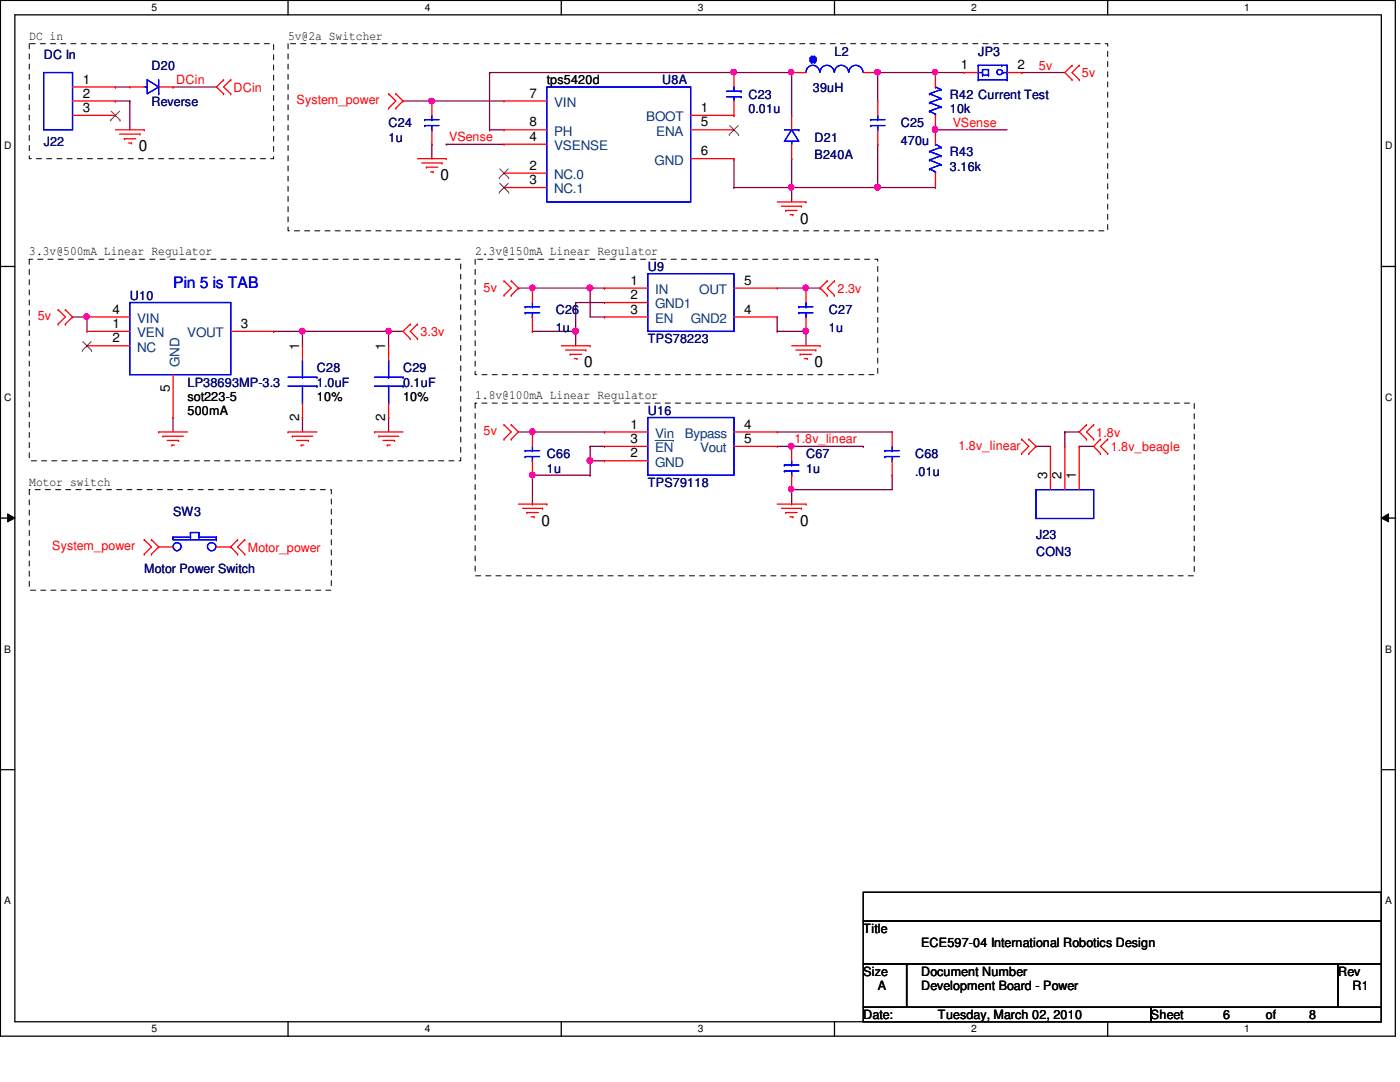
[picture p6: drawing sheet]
<svg xmlns="http://www.w3.org/2000/svg" width="279mm" height="216mm" viewBox="0 0 279 216" stroke-linecap="round" stroke-linejoin="round" font-family="sans-serif">
<path d="M.1 .1h278.4v206.7h-278.4zM3 3h272.7v200.9h-272.7z" fill="none" stroke="#000" stroke-width=".25"/>
<g fill="#fff">
<path d="M30.2 .4h1.1v2.3h-1.1z"/>
<path d="M30.2 204.2h1.1v2.3h-1.1z"/>
</g>
<path d="M57.5 .1v2.9M57.5 203.9v2.9" fill="none" stroke="#000" stroke-width=".25"/>
<g fill="#fff">
<path d="M84.8 .4h1.1v2.3h-1.1z"/>
<path d="M84.8 204.2h1.1v2.3h-1.1z"/>
</g>
<path d="M112 .1v2.9M112 203.9v2.9" fill="none" stroke="#000" stroke-width=".25"/>
<g fill="#fff">
<path d="M139.3 .4h1.1v2.3h-1.1z"/>
<path d="M139.3 204.2h1.1v2.3h-1.1z"/>
</g>
<path d="M166.5 .1v2.9M166.5 203.9v2.9" fill="none" stroke="#000" stroke-width=".25"/>
<g fill="#fff">
<path d="M193.8 .4h1.1v2.3h-1.1z"/>
<path d="M193.8 204.2h1.1v2.3h-1.1z"/>
</g>
<path d="M221.1 .1v2.9M221.1 203.9v2.9" fill="none" stroke="#000" stroke-width=".25"/>
<g fill="#fff">
<path d="M248.3 .4h1.1v2.3h-1.1z"/>
<path d="M248.3 204.2h1.1v2.3h-1.1z"/>
<path d="M.8 28h1.5v2.3h-1.5z"/>
<path d="M276.4 28h1.5v2.3h-1.5z"/>
<path d="M.8 78.2h1.5v2.3h-1.5z"/>
<path d="M276.4 78.2h1.5v2.3h-1.5z"/>
</g>
<path d="M.1 53.2h2.9M275.7 53.2h2.9" fill="none" stroke="#000" stroke-width=".25"/>
<g fill="#fff">
<path d="M.8 128.4h1.4v2.3h-1.4z"/>
<path d="M276.4 128.4h1.4v2.3h-1.4z"/>
</g>
<path d="M.1 103.4h2.9M275.7 103.4h2.9" fill="none" stroke="#000" stroke-width=".25"/>
<path d="M1.5 102.5l1.5 .9-1.5 .7zM275.7 103.4l1.4-.9v1.6z" fill="#000"/>
<path d="M1.5 102.5l1.5 .9-1.5 .7zM275.7 103.4l1.4-.9v1.6z" fill="none" stroke="#000" stroke-width=".2"/>
<g fill="#fff">
<path d="M.8 178.6h1.3v2.3h-1.3z"/>
<path d="M276.4 178.6h1.3v2.3h-1.3z"/>
</g>
<path d="M.1 153.6h2.9M275.7 153.6h2.9" fill="none" stroke="#000" stroke-width=".25"/>
<path d="M5.8 8.7h48.8v23h-48.8zM57.5 8.7h163.6v37.4h-163.6zM5.8 51.7h86.1v40.2h-86.1zM94.8 51.7h80.4v23.1h-80.4zM5.8 97.7h60.3v20.1h-60.3zM94.8 80.4h143.5v34.5h-143.5z" fill="none" stroke="#000" stroke-width=".2" stroke-dasharray="1 1 1 1 1 1 1 1"/>
<path d="M86.2 20.2h.1M86.2 20.2h14.4" fill="none" stroke="#800040" stroke-width=".25"/>
<circle cx="86.1" cy="20.1" r=".55" fill="#f0f"/>
<circle cx="86.1" cy="20.1" r=".55" fill="none" stroke="#f0f" stroke-width=".25"/>
<path d="M97.7 25.9h.1M97.7 25.9h2.9M186.7 25.9h.1M186.7 25.9h14.3" fill="none" stroke="#800040" stroke-width=".25"/>
<circle cx="186.6" cy="25.9" r=".54" fill="#f0f"/>
<circle cx="186.6" cy="25.9" r=".54" fill="none" stroke="#f0f" stroke-width=".25"/>
<path d="M89.1 28.8h.1M89.1 28.8h11.5M158 31.7h.1M158 31.7v5.7M175.2 37.4h.1M175.2 37.4h11.5" fill="none" stroke="#800040" stroke-width=".25"/>
<circle cx="175.1" cy="37.4" r=".57" fill="#f0f"/>
<circle cx="175.1" cy="37.4" r=".57" fill="none" stroke="#f0f" stroke-width=".25"/>
<path d="M97.7 14.5h.1M97.7 14.5v11.4M146.5 14.5h.1M146.5 14.5h11.5M23 20.2h.1M23 20.2h2.9M25.9 20.2h.1M25.9 20.2v5.7M146.5 31.7h.1M146.5 37.4h.1M146.5 31.7v5.7M146.5 37.4h11.5" fill="none" stroke="#800040" stroke-width=".25"/>
<circle cx="146.4" cy="14.4" r=".55" fill="#f0f"/>
<circle cx="146.4" cy="14.4" r=".55" fill="none" stroke="#f0f" stroke-width=".25"/>
<path d="M158 14.5h.1M158 14.5v8.5" fill="none" stroke="#800040" stroke-width=".25"/>
<circle cx="157.9" cy="14.4" r=".52" fill="#f0f"/>
<circle cx="157.9" cy="14.4" r=".52" fill="none" stroke="#f0f" stroke-width=".25"/>
<path d="M158 37.4h.1M175.2 28.8h.1M175.2 28.8v8.6h-17.2" fill="none" stroke="#800040" stroke-width=".25"/>
<circle cx="157.9" cy="37.4" r=".54" fill="#f0f"/>
<circle cx="157.9" cy="37.4" r=".54" fill="none" stroke="#f0f" stroke-width=".25"/>
<path d="M175.2 14.5h.1M175.2 14.5v5.7" fill="none" stroke="#800040" stroke-width=".25"/>
<circle cx="175.1" cy="14.4" r=".55" fill="#f0f"/>
<circle cx="175.1" cy="14.4" r=".55" fill="none" stroke="#f0f" stroke-width=".25"/>
<path d="M97.7 14.5h.1M97.7 14.5h48.8M186.7 14.5h.1M186.7 14.5h5.7M86.2 28.8h.1M86.2 28.8v2.9M158 37.4h.1M158 37.4v2.9" fill="none" stroke="#800040" stroke-width=".25"/>
<circle cx="186.6" cy="14.4" r=".52" fill="#f0f"/>
<circle cx="186.6" cy="14.4" r=".52" fill="none" stroke="#f0f" stroke-width=".25"/>
<g fill="none" stroke="#800040" stroke-width=".25">
<path d="M17.4 63.2h.1M17.4 63.2v2.9M54.6 66.1h.1M54.6 66.1h5.8M60.4 66.1h.1M60.4 66.1v2.9M77.6 66.1h.1M77.6 66.1v2.9M34.5 83.3h.1M34.5 83.3v2.9M60.4 83.3h.1M60.4 83.3v2.9"/>
<path d="M77.6 83.3h.1M77.6 83.3v2.9"/>
</g>
<circle cx="17.2" cy="63.2" r=".54" fill="#f0f"/>
<circle cx="17.2" cy="63.2" r=".54" fill="none" stroke="#f0f" stroke-width=".25"/>
<path d="M60.4 66.1h.1M60.4 66.1h17.2" fill="none" stroke="#800040" stroke-width=".25"/>
<circle cx="77.5" cy="66.1" r=".54" fill="#f0f"/>
<circle cx="77.5" cy="66.1" r=".54" fill="none" stroke="#f0f" stroke-width=".25"/>
<circle cx="60.3" cy="66.1" r=".57" fill="#f0f"/>
<circle cx="60.3" cy="66.1" r=".57" fill="none" stroke="#f0f" stroke-width=".25"/>
<g fill="none" stroke="#800040" stroke-width=".25">
<path d="M23 17.4h.1M23 17.4h2.9M34.5 17.4h.1M34.5 17.4h8.7M203.9 14.5h.1M203.9 14.5h8.6M14.5 63.2h.1M14.5 63.2h2.9M77.6 66.1h.1M77.6 66.1h2.8M106.3 66.1h.1M106.3 66.1h8.6"/>
<path d="M114.9 60.4h.1M114.9 66.1h.1M114.9 60.4h5.7M114.9 60.4v8.6"/>
</g>
<circle cx="114.8" cy="66.1" r=".57" fill="#f0f"/>
<circle cx="114.8" cy="66.1" r=".57" fill="none" stroke="#f0f" stroke-width=".25"/>
<path d="M117.8 57.5h.1M117.8 57.5h2.8M117.8 57.5v5.7h2.8M120.6 57.5h.1M120.6 63.2h.1" fill="none" stroke="#800040" stroke-width=".25"/>
<circle cx="117.7" cy="57.4" r=".57" fill="#f0f"/>
<circle cx="117.7" cy="57.4" r=".57" fill="none" stroke="#f0f" stroke-width=".25"/>
<path d="M106.3 57.5h.1M106.3 57.5h11.5" fill="none" stroke="#800040" stroke-width=".25"/>
<circle cx="106.2" cy="57.4" r=".54" fill="#f0f"/>
<circle cx="106.2" cy="57.4" r=".54" fill="none" stroke="#f0f" stroke-width=".25"/>
<path d="M155.1 57.5h5.8M160.9 57.5h.1" fill="none" stroke="#800040" stroke-width=".25"/>
<circle cx="160.7" cy="57.4" r=".54" fill="#f0f"/>
<circle cx="160.7" cy="57.4" r=".54" fill="none" stroke="#f0f" stroke-width=".25"/>
<path d="M160.9 66.1h.1M160.9 66.1v2.9" fill="none" stroke="#800040" stroke-width=".25"/>
<circle cx="160.7" cy="66.1" r=".54" fill="#f0f"/>
<circle cx="160.7" cy="66.1" r=".54" fill="none" stroke="#f0f" stroke-width=".25"/>
<g fill="none" stroke="#800040" stroke-width=".25">
<path d="M175.2 14.5h.1M175.2 14.5h11.5M80.4 20.2h.1M80.4 20.2h5.8M103.5 57.5h.1M103.5 57.5h2.8M160.9 57.5h2.8M163.7 57.5h.1M155.1 66.1h.1M155.1 63.2h.1M155.1 66.1h5.8M155.1 63.2v2.9"/>
<path d="M103.5 86.2h2.8M106.3 86.2h.1"/>
</g>
<circle cx="106.2" cy="86.1" r=".54" fill="#f0f"/>
<circle cx="106.2" cy="86.1" r=".54" fill="none" stroke="#f0f" stroke-width=".25"/>
<path d="M106.3 94.8h.1M106.3 86.2h14.3M106.3 94.8v5.8M106.3 94.8h11.5M117.8 89.1h.1M117.8 91.9h.1M117.8 89.1h2.8M117.8 89.1v2.8M120.6 86.2h.1M106.3 100.6h.1" fill="none" stroke="#800040" stroke-width=".25"/>
<circle cx="106.2" cy="94.8" r=".54" fill="#f0f"/>
<circle cx="106.2" cy="94.8" r=".54" fill="none" stroke="#f0f" stroke-width=".25"/>
<path d="M117.8 91.9h.1M117.8 91.9h2.8" fill="none" stroke="#800040" stroke-width=".25"/>
<circle cx="117.7" cy="91.9" r=".57" fill="#f0f"/>
<circle cx="117.7" cy="91.9" r=".57" fill="none" stroke="#f0f" stroke-width=".25"/>
<path d="M117.8 94.8h.1M117.8 91.9v2.9M155.1 89.1h2.9M155.1 86.2h23M158 89.1h.1M158 97.7h.1M158 97.7v2.9M178.1 86.2h.1M178.1 94.8h.1M178.1 94.8v2.9h-20.1M158 100.6h.1" fill="none" stroke="#800040" stroke-width=".25"/>
<circle cx="157.9" cy="97.6" r=".52" fill="#f0f"/>
<circle cx="157.9" cy="97.6" r=".52" fill="none" stroke="#f0f" stroke-width=".25"/>
<path d="M158 89.1h14.3M172.3 89.1h.1M212.5 86.2h.1M212.5 86.2h2.9M212.5 86.2v2.9" fill="none" stroke="#800040" stroke-width=".25"/>
<circle cx="157.9" cy="89" r=".54" fill="#f0f"/>
<circle cx="157.9" cy="89" r=".54" fill="none" stroke="#f0f" stroke-width=".25"/>
<path d="M206.8 89.1h.1M206.8 89.1h2.8M215.4 89.1h.1M215.4 89.1h2.9" fill="none" stroke="#800040" stroke-width=".25"/>
<g fill="none" stroke="#f00" stroke-width=".25">
<path d="M14.5 17.4h8.5M23 17.4h.1M25.9 17.4h.1M25.9 17.4h2.9M31.7 17.4h2.8M34.5 17.4h.1M44.6 15.9h.1M44.6 18.7h.1M44.6 15.9l-1.4 1.5 1.4 1.3M46.1 18.7h.1M46.1 15.9h.1M46.1 15.9l-1.5 1.5 1.5 1.3"/>
<path d="M77.6 18.7h.1M77.6 18.7l1.4 1.5-1.4 1.4M79 18.7h.1M79 18.7l1.4 1.5-1.4 1.4M146.5 14.5h.1M146.5 14.5v2.9M158 14.5h.1M158 14.5h2.9M172.3 14.5h2.9M175.2 14.5h.1M186.7 14.5h.1M186.7 14.5v2.9"/>
<path d="M192.4 14.5h.1M192.4 14.5h2.8M201 14.5h2.9M203.9 14.5h.1M214 13h.1M214 15.9h.1M214 13l-1.5 1.5 1.5 1.4M215.4 15.9h.1M215.4 13h.1M215.4 13l-1.4 1.5 1.4 1.4M14.5 20.2h8.5M14.5 23h8.5"/>
<path d="M23 20.2h.1M23 23h.1M23 25.9h5.8M23.9 26.8h4M24.8 27.7h.1M24.8 27.7h2.3M25.7 28.5h.5M26.2 28.5h.1M27.9 26.8h.1M28.8 25.9h.1M77.6 21.6h.1M79 21.6h.1"/>
<path d="M83.3 31.7h5.8M84.2 32.5h4M85.1 33.4h.1M85.1 33.4h2.3M85.9 34.3h.5M86.2 20.2h.1M86.2 28.8h.1M86.2 20.2v2.8M86.2 25.9v2.9M86.4 34.3h.1M88.2 32.5h.1M89.1 31.7h.1"/>
<path d="M100.6 37.4h.1M100.6 34.5h.1M100.6 28.8h.1M100.6 20.2h.1M100.6 25.9h.1M100.6 25.9h8.5M100.6 37.4h8.5M100.6 34.5h8.5M100.6 28.8h8.5M100.6 20.2h8.5M137.8 31.7h8.7M137.8 25.9h8.7"/>
<path d="M137.8 23h8.7M146.5 23h.1M146.5 31.7h.1M146.5 25.9h.1M146.5 20.2v2.8M158 31.7h.1M158 23h.1M158 23v2.9M158 28.8v2.9M175.2 20.2h.1M175.2 28.8h.1M175.2 20.2v2.8"/>
<path d="M175.2 25.9v2.9M186.7 25.9h.1M186.7 37.4h.1M186.7 23v5.8M186.7 34.5v2.9M100.6 56h.1M100.6 58.9h.1M100.6 56l1.4 1.5-1.4 1.4M102 58.9h.1M102 56h.1M102 56l1.5 1.5-1.5 1.4M106.3 57.5h.1"/>
<path d="M106.3 57.5v2.9M120.6 57.5h.1M120.6 57.5h8.7M146.5 57.5h8.6M155.1 57.5h.1M155.1 40.3h5.8M156 41.1h3.9M156.8 42h.1M156.8 42h2.3M157.6 42.8h.6M158.2 42.8h.1M159.9 41.1h.1"/>
<path d="M160.9 40.3h.1M160.9 57.5h.1M160.9 57.5v2.9M165.1 56h.1M165.1 58.9h.1M165.1 56l-1.4 1.5 1.4 1.4M166.5 58.9h.1M166.5 56h.1M166.5 56l-1.4 1.5 1.4 1.4M11.6 61.8h.1M11.6 64.7h.1M11.6 61.8l1.4 1.4-1.4 1.5"/>
<path d="M13 64.7h.1M13 61.8h.1M13 61.8l1.5 1.4-1.5 1.5M17.4 63.2h.1M17.4 69h.1M17.4 66.1h.1M17.4 69h8.5M17.4 63.2h8.5M17.4 66.1h8.5M34.5 74.8v8.5M46.1 66.1h8.5M54.6 66.1h.1"/>
<path d="M60.4 69h.1M60.4 69v2.9M77.6 69h.1M77.6 69v2.9M81.9 64.7h.1M81.9 67.6h.1M81.9 64.7l-1.5 1.4 1.5 1.5M83.3 67.6h.1M83.3 64.7h.1M83.3 64.7l-1.4 1.4 1.4 1.5M106.3 66.1h.1M106.3 63.2v2.9"/>
<path d="M112 69h5.8M112.9 69.8h4M113.8 70.7h.1M113.8 70.7h2.3M114.6 71.5h.5M115.1 71.5h.1M116.9 69.8h.1M117.8 69h.1M120.6 60.4h.1M120.6 63.2h.1M120.6 60.4h8.7M120.6 63.2h8.7"/>
<path d="M146.5 63.2h8.6M155.1 63.2h.1M158 69h5.7M158.8 69.8h4M159.7 70.7h.1M159.7 70.7h2.3M160.5 71.5h.6M160.9 66.1h.1M160.9 63.2v2.9M161.1 71.5h.1M162.8 69.8h.1M163.7 69h.1"/>
<path d="M31.7 86.2h.1M31.7 86.2h5.7M32.5 87h.1M32.5 87h4.1M33.4 87.9h2.2M34.3 88.8h.1M34.3 88.8h.5M34.5 83.3h.1M35.6 87.9h.1M57.5 86.2h.1M57.5 86.2h5.7M58.3 87h.1"/>
<path d="M58.3 87h4.1M59.2 87.9h2.4M60.1 88.8h.1M60.1 88.8h.5M60.4 83.3h.1M60.4 80.4v2.9M61.6 87.9h.1M74.8 86.2h.1M74.8 86.2h5.6M75.6 87h.1M75.6 87h4M76.5 87.9h2.2"/>
<path d="M77.3 88.8h.1M77.3 88.8h.6M77.6 83.3h.1M77.6 80.4v2.9M78.7 87.9h.1M100.6 84.8h.1M100.6 87.6h.1M100.6 84.8l1.4 1.4-1.4 1.4M102 87.6h.1M102 84.8h.1M102 84.8l1.5 1.4-1.5 1.4M106.3 86.2h.1"/>
<path d="M106.3 94.8h.1M106.3 86.2v2.9M106.3 91.9v2.9M120.6 86.2h.1M120.6 89.1h.1M120.6 91.9h.1M120.6 86.2h8.7M120.6 89.1h8.7M120.6 91.9h8.7M146.5 86.2h8.6M146.5 89.1h8.6M155.1 86.2h.1"/>
<path d="M155.1 89.1h.1M158 89.1h.1M158 97.7h.1M158 89.1v2.8M158 94.8v2.9M178.1 86.2h.1M178.1 94.8h.1M178.1 86.2v2.9M178.1 91.9v2.9M203.9 87.6h.1M203.9 90.5h.1M203.9 87.6l1.4 1.5-1.4 1.4"/>
<path d="M205.3 90.5h.1M205.3 87.6h.1M205.3 87.6l1.5 1.5-1.5 1.4M209.6 89.1h.1M209.6 89.1v8.6M212.5 89.1h.1M212.5 89.1v8.6M215.4 89.1h.1M215.4 89.1v8.6M216.8 84.8h.1M216.8 87.6h.1M216.8 84.8l-1.4 1.4 1.4 1.4"/>
<path d="M218.3 87.6h.1M218.3 84.8h.1M218.3 84.8l-1.5 1.4 1.5 1.4M219.6 87.6h.1M219.6 90.5h.1M219.6 87.6l-1.3 1.5 1.3 1.4M221.1 90.5h.1M221.1 87.6h.1M221.1 87.6l-1.5 1.5 1.5 1.4M28.8 107.7h.1M28.8 110.6h.1M28.8 107.7l1.4 1.4-1.4 1.5"/>
<path d="M30.2 110.6h.1M30.2 107.7h.1M30.2 107.7l1.5 1.4M31.7 109.1h.1M31.7 109.1l-1.5 1.5M31.7 109.1h2.8M43.2 109.1h2.9M46.1 109.1h.1M46.1 109.1l1.3 1.5M47.4 107.7h.1M47.4 110.6h.1M47.4 107.7l-1.3 1.4"/>
<path d="M48.9 110.6h.1M48.9 107.7h.1M48.9 107.7l-1.5 1.4 1.5 1.5M103.5 100.6h5.6M104.3 101.4h4M105.2 102.3h.1M105.2 102.3h2.2M106 103.1h.6M106.6 103.1h.1M108.3 101.4h.1M109.1 100.6h.1M155.1 100.6h5.8"/>
<path d="M156 101.4h3.9M156.8 102.3h.1M156.8 102.3h2.3M157.6 103.1h.6M158.2 103.1h.1M159.9 101.4h.1M160.9 100.6h.1"/>
</g>
<path d="M172.3 178.1h103.4v5.7h-103.4zM172.3 183.8h103.4v8.6h-103.4zM172.3 192.4h8.6v8.6h-8.6zM180.9 192.4h86.1v8.6h-86.1zM267 192.4h8.7v8.6h-8.7zM172.3 201h57.4v2.9h-57.4zM229.7 201h46v2.9h-46z" fill="none" stroke="#000" stroke-width=".25"/>
<g fill="none" stroke="#00f" stroke-width=".25">
<path d="M8.7 14.5h5.8v11.4h-5.8zM28.8 17.4h.6M29.4 15.9l2.3 1.5-2.3 1.3zM29.4 17.4h.1M31.7 18.7h.1M31.7 15.9v2.8M109.1 17.4h28.7v22.9h-28.7zM145 19.3h2.9M145 18.2h2.9M146.5 17.4h.1M146.5 19.3h.1M146.5 17.4v.8"/>
<path d="M146.5 19.3v.9M147.9 19.3h.1M147.9 18.2h.1M160.9 14.4a1.35 1.35 0 0 1 1.3-1.4 1.35 1.35 0 0 1 1.4 1.4M161.7 12.1h.1M161.7 11.6h.1M161.7 12.1l.3 .3M161.7 11.6v.5M161.7 11.6l1.1 .5M162 11.3h.1M162 12.4h.1M162 11.3l-.3 .3"/>
<path d="M162 11.3h.6M162 11.3l.6 1.1M162 12.4h.6M162.6 11.3h.1M162.6 12.4h.1M162.6 11.3l-.6 1.1M162.6 11.3l.2 .3M162.8 11.6h.1M162.8 12.1h.1M162.8 11.6l-1.1 .5M162.8 11.6v.5M162.8 12.1l-.2 .3"/>
<path d="M163.7 14.4a1.4 1.4 0 0 1 1.4-1.4 1.4 1.4 0 0 1 1.4 1.4M166.5 14.4a1.4 1.4 0 0 1 1.4-1.4 1.4 1.4 0 0 1 1.4 1.4M169.4 14.4a1.4 1.4 0 0 1 1.4-1.4 1.4 1.4 0 0 1 1.4 1.4M185.5 18.7h.1M185.5 18.7l2.3 .9M186.7 17.4h.1M186.7 17.4l1.1 .5M187.8 19.6h.1M187.8 17.9h.1M187.8 19.6l-2.3 .9M187.8 17.9l-2.3 .8M195.2 13h.1"/>
<path d="M195.2 15.9h.1M195.2 14.5h.1M195.2 13v2.9M195.2 13h5.8M195.2 15.9h5.8M195.2 14.5h.9M196.1 13.9h.1M196.1 15h.1M196.1 13.9v1.1M196.1 13.9h1.2M196.1 15h1.2M197.3 13.9h.1"/>
<path d="M197.3 15h.1M197.3 13.9v1.1M199.9 13h.1M200.2 14.5h.1M200.2 14.5h.8M201 13h.1M201 15.9h.1M201 13v2.9M84.8 23.9h.1M84.8 25.1h.1M84.8 23.9h2.8M84.8 25.1h2.8"/>
<path d="M86.2 25.9h.1M86.2 23.9h.1M86.2 23v.9M86.2 25.1v.8M156.5 25.9h2.9M158 25.9l1.4 2.3h-2.9zM158 28.2h.1M158 28.2v.6M159.4 25.9h.1M173.7 23.9h.1M173.7 25.1h.1M173.7 23.9h2.9"/>
<path d="M173.7 25.1h2.9M175.2 25.9h.1M175.2 23.9h.1M175.2 23v.9M175.2 25.1v.8M185.5 22.2h.1M185.5 20.5h.1M185.5 33.7h.1M185.5 31.9h.1M185.5 30.2h.1M185.5 22.2l1.2 .6M185.5 20.5l2.3 .8"/>
<path d="M185.5 33.7l1.2 .6M185.5 31.9l2.3 1M185.5 30.2l2.3 .9M186.7 22.8h.1M186.7 28.8h.1M186.7 34.3h.1M186.7 22.8v.2M186.7 34.3v.2M186.7 28.8l1.1 .6M187.8 21.3h.1M187.8 32.9h.1M187.8 31.1h.1"/>
<path d="M187.8 29.4h.1M187.8 21.3l-2.3 .9M187.8 32.9l-2.3 .8M187.8 31.1l-2.3 .8M187.8 29.4l-2.3 .8M129.3 54.6h17.2v11.5h-17.2zM25.9 60.4h20.2v14.4h-20.2zM57.5 75.3h5.7M57.5 77h5.7M60.4 75.3h.1M60.4 71.9v3.4M60.4 77v3.4"/>
<path d="M63.2 75.3h.1M63.2 77h.1M74.8 75.3h5.6M74.8 77h5.6M77.6 75.3h.1M77.6 71.9v3.4M77.6 77v3.4M80.4 75.3h.1M80.4 77h.1M104.8 61.2h.1M104.8 62.4h.1M104.8 61.2h2.9"/>
<path d="M104.8 62.4h2.9M106.3 63.2h.1M106.3 61.2h.1M106.3 60.4v.8M106.3 62.4v.8M159.4 61.2h.1M159.4 62.4h.1M159.4 61.2h2.8M159.4 62.4h2.8M160.9 63.2h.1M160.9 61.2h.1M160.9 60.4v.8"/>
<path d="M160.9 62.4v.8M60.4 80.4h.1M77.6 80.4h.1M104.8 89.9h.1M104.8 91.1h.1M104.8 89.9h2.9M104.8 91.1h2.9M106.3 91.9h.1M106.3 89.9h.1M106.3 89.1v.8M106.3 91.1v.8M129.3 83.3h17.2v11.5h-17.2z"/>
<path d="M156.5 92.8h.1M156.5 94h.1M156.5 92.8h2.9M156.5 94h2.9M158 94.8h.1M158 92.8h.1M158 91.9v.9M158 94v.8M176.6 89.9h.1M176.6 91.1h.1M176.6 89.9h2.9M176.6 91.1h2.9"/>
<path d="M178.1 91.9h.1M178.1 89.9h.1M178.1 89.1v.8M178.1 91.1v.8M206.8 97.7h11.5v5.8h-11.5zM34.5 107.2h.1M34.5 107.2v.5h8.7M34.5 107.2h3.5M38 106.3h.1M38 107.2h.1M38 106.3h1.7M38 106.3v.9"/>
<path d="M39.7 107.2h.1M39.7 106.3h.1M39.7 107.2h3.5M39.7 106.3v.9M43.2 107.7h.1M43.2 107.2h.1M43.2 107.2v.5"/>
<circle cx="199.5" cy="14.4" r=".55"/>
<circle cx="35.3" cy="109.1" r=".8"/>
<circle cx="42.3" cy="109.1" r=".83"/>
</g>
<g fill="none" stroke="#804000" stroke-width=".2">
<path d="M22.1 24h.1M22.2 22.2l1.8 1.8M23.9 22.2l-1.8 1.8M24 24h.1M99.7 38.4h.1M99.7 35.5h.1M99.7 36.6l1.8 1.8M99.7 33.7l1.8 1.8M101.4 36.6l-1.7 1.8M101.4 33.7l-1.7 1.8M101.5 38.4h.1M101.5 35.5h.1"/>
<path d="M145.5 26.8h.1M145.6 25.1l1.8 1.7M147.3 25.1l-1.8 1.7M147.4 26.8h.1M16.4 69.9h.1M16.5 68.2l1.8 1.7M18.2 68.2l-1.8 1.7M18.3 69.9h.1"/>
</g>
<path d="M130.7 87.9h3.7M134.4 87.9h.1" fill="none" stroke="#004080" stroke-width=".2"/>
<circle cx="86.1" cy="20.1" r=".55" fill="#f0f"/>
<circle cx="86.1" cy="20.1" r=".55" fill="none" stroke="#f0f" stroke-width=".25"/>
<circle cx="186.6" cy="25.9" r=".54" fill="#f0f"/>
<circle cx="186.6" cy="25.9" r=".54" fill="none" stroke="#f0f" stroke-width=".25"/>
<circle cx="175.1" cy="37.4" r=".57" fill="#f0f"/>
<circle cx="175.1" cy="37.4" r=".57" fill="none" stroke="#f0f" stroke-width=".25"/>
<circle cx="146.4" cy="14.4" r=".55" fill="#f0f"/>
<circle cx="146.4" cy="14.4" r=".55" fill="none" stroke="#f0f" stroke-width=".25"/>
<circle cx="157.9" cy="14.4" r=".52" fill="#f0f"/>
<circle cx="157.9" cy="14.4" r=".52" fill="none" stroke="#f0f" stroke-width=".25"/>
<circle cx="157.9" cy="37.4" r=".54" fill="#f0f"/>
<circle cx="157.9" cy="37.4" r=".54" fill="none" stroke="#f0f" stroke-width=".25"/>
<circle cx="175.1" cy="14.4" r=".55" fill="#f0f"/>
<circle cx="175.1" cy="14.4" r=".55" fill="none" stroke="#f0f" stroke-width=".25"/>
<circle cx="186.6" cy="14.4" r=".52" fill="#f0f"/>
<circle cx="186.6" cy="14.4" r=".52" fill="none" stroke="#f0f" stroke-width=".25"/>
<circle cx="17.2" cy="63.2" r=".54" fill="#f0f"/>
<circle cx="17.2" cy="63.2" r=".54" fill="none" stroke="#f0f" stroke-width=".25"/>
<circle cx="77.5" cy="66.1" r=".54" fill="#f0f"/>
<circle cx="77.5" cy="66.1" r=".54" fill="none" stroke="#f0f" stroke-width=".25"/>
<circle cx="60.3" cy="66.1" r=".57" fill="#f0f"/>
<circle cx="60.3" cy="66.1" r=".57" fill="none" stroke="#f0f" stroke-width=".25"/>
<circle cx="114.8" cy="66.1" r=".57" fill="#f0f"/>
<circle cx="114.8" cy="66.1" r=".57" fill="none" stroke="#f0f" stroke-width=".25"/>
<circle cx="117.7" cy="57.4" r=".57" fill="#f0f"/>
<circle cx="117.7" cy="57.4" r=".57" fill="none" stroke="#f0f" stroke-width=".25"/>
<circle cx="106.2" cy="57.4" r=".54" fill="#f0f"/>
<circle cx="106.2" cy="57.4" r=".54" fill="none" stroke="#f0f" stroke-width=".25"/>
<circle cx="160.7" cy="57.4" r=".54" fill="#f0f"/>
<circle cx="160.7" cy="57.4" r=".54" fill="none" stroke="#f0f" stroke-width=".25"/>
<circle cx="160.7" cy="66.1" r=".54" fill="#f0f"/>
<circle cx="160.7" cy="66.1" r=".54" fill="none" stroke="#f0f" stroke-width=".25"/>
<circle cx="106.2" cy="86.1" r=".54" fill="#f0f"/>
<circle cx="106.2" cy="86.1" r=".54" fill="none" stroke="#f0f" stroke-width=".25"/>
<circle cx="106.2" cy="94.8" r=".54" fill="#f0f"/>
<circle cx="106.2" cy="94.8" r=".54" fill="none" stroke="#f0f" stroke-width=".25"/>
<circle cx="117.7" cy="91.9" r=".57" fill="#f0f"/>
<circle cx="117.7" cy="91.9" r=".57" fill="none" stroke="#f0f" stroke-width=".25"/>
<circle cx="157.9" cy="97.6" r=".52" fill="#f0f"/>
<circle cx="157.9" cy="97.6" r=".52" fill="none" stroke="#f0f" stroke-width=".25"/>
<circle cx="157.9" cy="89" r=".54" fill="#f0f"/>
<circle cx="157.9" cy="89" r=".54" fill="none" stroke="#f0f" stroke-width=".25"/>
<g font-size="3.1">
<text x="27.7" y="30.2">0</text>
<text x="87.9" y="36">0</text>
<text x="159.7" y="44.6">0</text>
<text x="116.6" y="73.3">0</text>
<text x="162.6" y="73.3">0</text>
<text x="108" y="104.9">0</text>
<text x="159.7" y="104.9">0</text>
</g>
<text font-size="3.1" fill="#00f" x="34.5" y="57.5">Pin 5 is TAB</text>
<g font-size="2.6">
<text x="16.5" y="16.7">1</text>
<text x="191.8" y="13.8">1</text>
<text x="203" y="13.8">2</text>
<text x="16.5" y="19.5">2</text>
<text x="16.5" y="22.4">3</text>
<text x="105.7" y="19.5">7</text>
<text x="139.9" y="22.4">1</text>
<text x="105.7" y="28.1">4</text>
<text x="105.7" y="25.2">8</text>
<text x="139.9" y="25.2">5</text>
<text x="105.7" y="33.9">2</text>
<text x="139.9" y="31">6</text>
<text x="105.7" y="36.7">3</text>
<text x="125.8" y="56.8">1</text>
<text x="125.8" y="59.7">2</text>
<text x="148.5" y="56.8">5</text>
<text x="22.4" y="62.6">4</text>
<text x="22.4" y="65.4">1</text>
<text x="48.1" y="65.4">3</text>
<text x="125.8" y="62.6">3</text>
<text x="148.5" y="62.6">4</text>
<text x="22.4" y="68.3">2</text>
<text x="59.7" y="69.9" transform="rotate(-90 59.7 69.9)">1</text>
<text x="76.9" y="69.9" transform="rotate(-90 76.9 69.9)">1</text>
<text x="33.9" y="78.3" transform="rotate(-90 33.9 78.3)">5</text>
<text x="59.7" y="84" transform="rotate(-90 59.7 84)">2</text>
<text x="76.9" y="84" transform="rotate(-90 76.9 84)">2</text>
<text x="125.8" y="85.5">1</text>
<text x="125.8" y="88.4">3</text>
<text x="148.5" y="85.5">4</text>
<text x="148.5" y="88.4">5</text>
<text x="125.8" y="91.3">2</text>
<text x="209" y="95.7" transform="rotate(-90 209 95.7)">3</text>
<text x="211.8" y="95.7" transform="rotate(-90 211.8 95.7)">2</text>
<text x="214.7" y="95.7" transform="rotate(-90 214.7 95.7)">1</text>
</g>
<g font-size="2.6" fill="#004080">
<text x="110.6" y="21.3">VIN</text>
<text x="110.6" y="30">VSENSE</text>
<text x="110.6" y="27.1">PH</text>
<text x="128.9" y="24.2">BOOT</text>
<text x="131" y="27.1">ENA</text>
<text x="110.6" y="35.7">NC.0</text>
<text x="130.6" y="32.9">GND</text>
<text x="110.6" y="38.6">NC.1</text>
<text x="130.7" y="58.7">IN</text>
<text x="139.5" y="58.7">OUT</text>
<text x="27.3" y="64.4">VIN</text>
<text x="130.7" y="61.6">GND1</text>
<text x="130.7" y="64.4">EN</text>
<text x="137.8" y="64.4">GND2</text>
<text x="27.3" y="70.2">NC</text>
<text x="27.3" y="67.3">VEN</text>
<text x="37.3" y="67.3">VOUT</text>
<text x="35.8" y="73.3" transform="rotate(-90 35.8 73.3)">GND</text>
<text x="130.7" y="87.4">Vin</text>
<text x="136.7" y="87.4">Bypass</text>
<text x="130.7" y="90.3">EN</text>
<text x="130.7" y="93.1">GND</text>
<text x="139.7" y="90.3">Vout</text>
</g>
<g font-size="2.5">
<text x="5.8" y="8">DC in</text>
<text x="57.5" y="8">5v@2a Switcher</text>
<text x="109.1" y="16.8">tps5420d</text>
<text x="5.8" y="51">3.3v@500mA Linear Regulator</text>
<text x="94.8" y="51">2.3v@150mA Linear Regulator</text>
<text x="37.4" y="79.9">sot223-5</text>
<text x="37.4" y="82.8">500mA</text>
<text x="63.2" y="79.9">10%</text>
<text x="80.4" y="79.9">10%</text>
<text x="94.8" y="79.7">1.8v@100mA Linear Regulator</text>
<text x="5.8" y="96.9">Motor switch</text>
<text x="172.3" y="186.2">Title</text>
<text x="183.8" y="189.1">ECE597-04 International Robotics Design</text>
<text x="172.3" y="194.7">Size</text>
<text x="175.2" y="197.6">A</text>
<text x="183.8" y="194.7">Document Number</text>
<text x="183.8" y="197.6">Development Board - Power</text>
<text x="267" y="194.7">Rev</text>
<text x="269.9" y="197.6">R1</text>
<text x="172.3" y="203.4">Date:</text>
<text x="187.2" y="203.4">Tuesday, March 02, 2010</text>
<text x="229.7" y="203.4">Sheet</text>
<text x="244.1" y="203.4">6</text>
<text x="252.6" y="203.4">of</text>
<text x="261.3" y="203.4">8</text>
</g>
<g font-size="2.5" fill="#000080">
<text x="8.7" y="11.7">DC In</text>
<text x="166.5" y="11.1">L2</text>
<text x="195.2" y="11.1">JP3</text>
<text x="30.2" y="14">D20</text>
<text x="132.2" y="16.8">U8A</text>
<text x="30.2" y="21.1">Reverse</text>
<text x="149.4" y="19.7">C23</text>
<text x="149.4" y="22.5">0.01u</text>
<text x="162.2" y="18.3">39uH</text>
<text x="189.6" y="19.7">R42 Current Test</text>
<text x="189.6" y="22.5">10k</text>
<text x="8.7" y="29.1">J22</text>
<text x="77.6" y="25.4">C24</text>
<text x="77.6" y="28.3">1u</text>
<text x="162.6" y="28.3">D21</text>
<text x="179.7" y="25.4">C25</text>
<text x="179.7" y="28.9">470u</text>
<text x="162.6" y="31.8">B240A</text>
<text x="189.6" y="31.2">R43</text>
<text x="189.6" y="34">3.16k</text>
<text x="25.9" y="59.9">U10</text>
<text x="129.3" y="54.1">U9</text>
<text x="110.9" y="62.7">C26</text>
<text x="165.4" y="62.7">C27</text>
<text x="110.9" y="66.2">1u</text>
<text x="129.3" y="68.5">TPS78223</text>
<text x="165.4" y="66.2">1u</text>
<text x="37.4" y="77.1">LP38693MP-3.3</text>
<text x="63.2" y="74.3">C28</text>
<text x="63.2" y="77.1">1.0uF</text>
<text x="80.4" y="74.3">C29</text>
<text x="80.4" y="77.1">0.1uF</text>
<text x="129.3" y="82.8">U16</text>
<text x="109.1" y="91.4">C66</text>
<text x="109.1" y="94.3">1u</text>
<text x="160.9" y="91.4">C67</text>
<text x="160.9" y="94.3">1u</text>
<text x="182.6" y="91.4">C68</text>
<text x="182.6" y="94.9">.01u</text>
<text x="129.3" y="97.2">TPS79118</text>
<text x="34.5" y="103">SW3</text>
<text x="206.8" y="107.5">J23</text>
<text x="206.8" y="111">CON3</text>
<text x="28.8" y="114.4">Motor Power Switch</text>
</g>
<g font-size="2.5" fill="#f00">
<text x="35.1" y="16.8">DCin</text>
<text x="207.3" y="13.9">5v</text>
<text x="215.9" y="15.4">5v</text>
<text x="46.6" y="18.3">DCin</text>
<text x="59.2" y="20.8">System_power</text>
<text x="89.7" y="28.2">VSense</text>
<text x="190.2" y="25.3">VSense</text>
<text x="96.5" y="58.2">5v</text>
<text x="167.1" y="58.4">2.3v</text>
<text x="7.5" y="63.9">5v</text>
<text x="83.9" y="67.1">3.3v</text>
<text x="96.5" y="86.9">5v</text>
<text x="158.6" y="88.5">1.8v_linear</text>
<text x="191.3" y="89.7">1.8v_linear</text>
<text x="218.8" y="87.1">1.8v</text>
<text x="221.7" y="90">1.8v_beagle</text>
<text x="10.4" y="109.8">System_power</text>
<text x="49.4" y="110.1">Motor_power</text>
</g>
<g font-size="2">
<text x="30.2" y="2.2">5</text>
<text x="84.8" y="2.2">4</text>
<text x="139.3" y="2.2">3</text>
<text x="193.8" y="2.2">2</text>
<text x="248.3" y="2.2">1</text>
<text x=".8" y="29.8">D</text>
<text x="276.4" y="29.8">D</text>
<text x=".8" y="80">C</text>
<text x="276.4" y="80">C</text>
<text x=".8" y="130.2">B</text>
<text x="276.4" y="130.2">B</text>
<text x=".8" y="180.4">A</text>
<text x="276.4" y="180.4">A</text>
<text x="30.2" y="206">5</text>
<text x="84.8" y="206">4</text>
<text x="139.3" y="206">3</text>
<text x="193.8" y="206">2</text>
<text x="248.3" y="206">1</text>
</g>
</svg>
